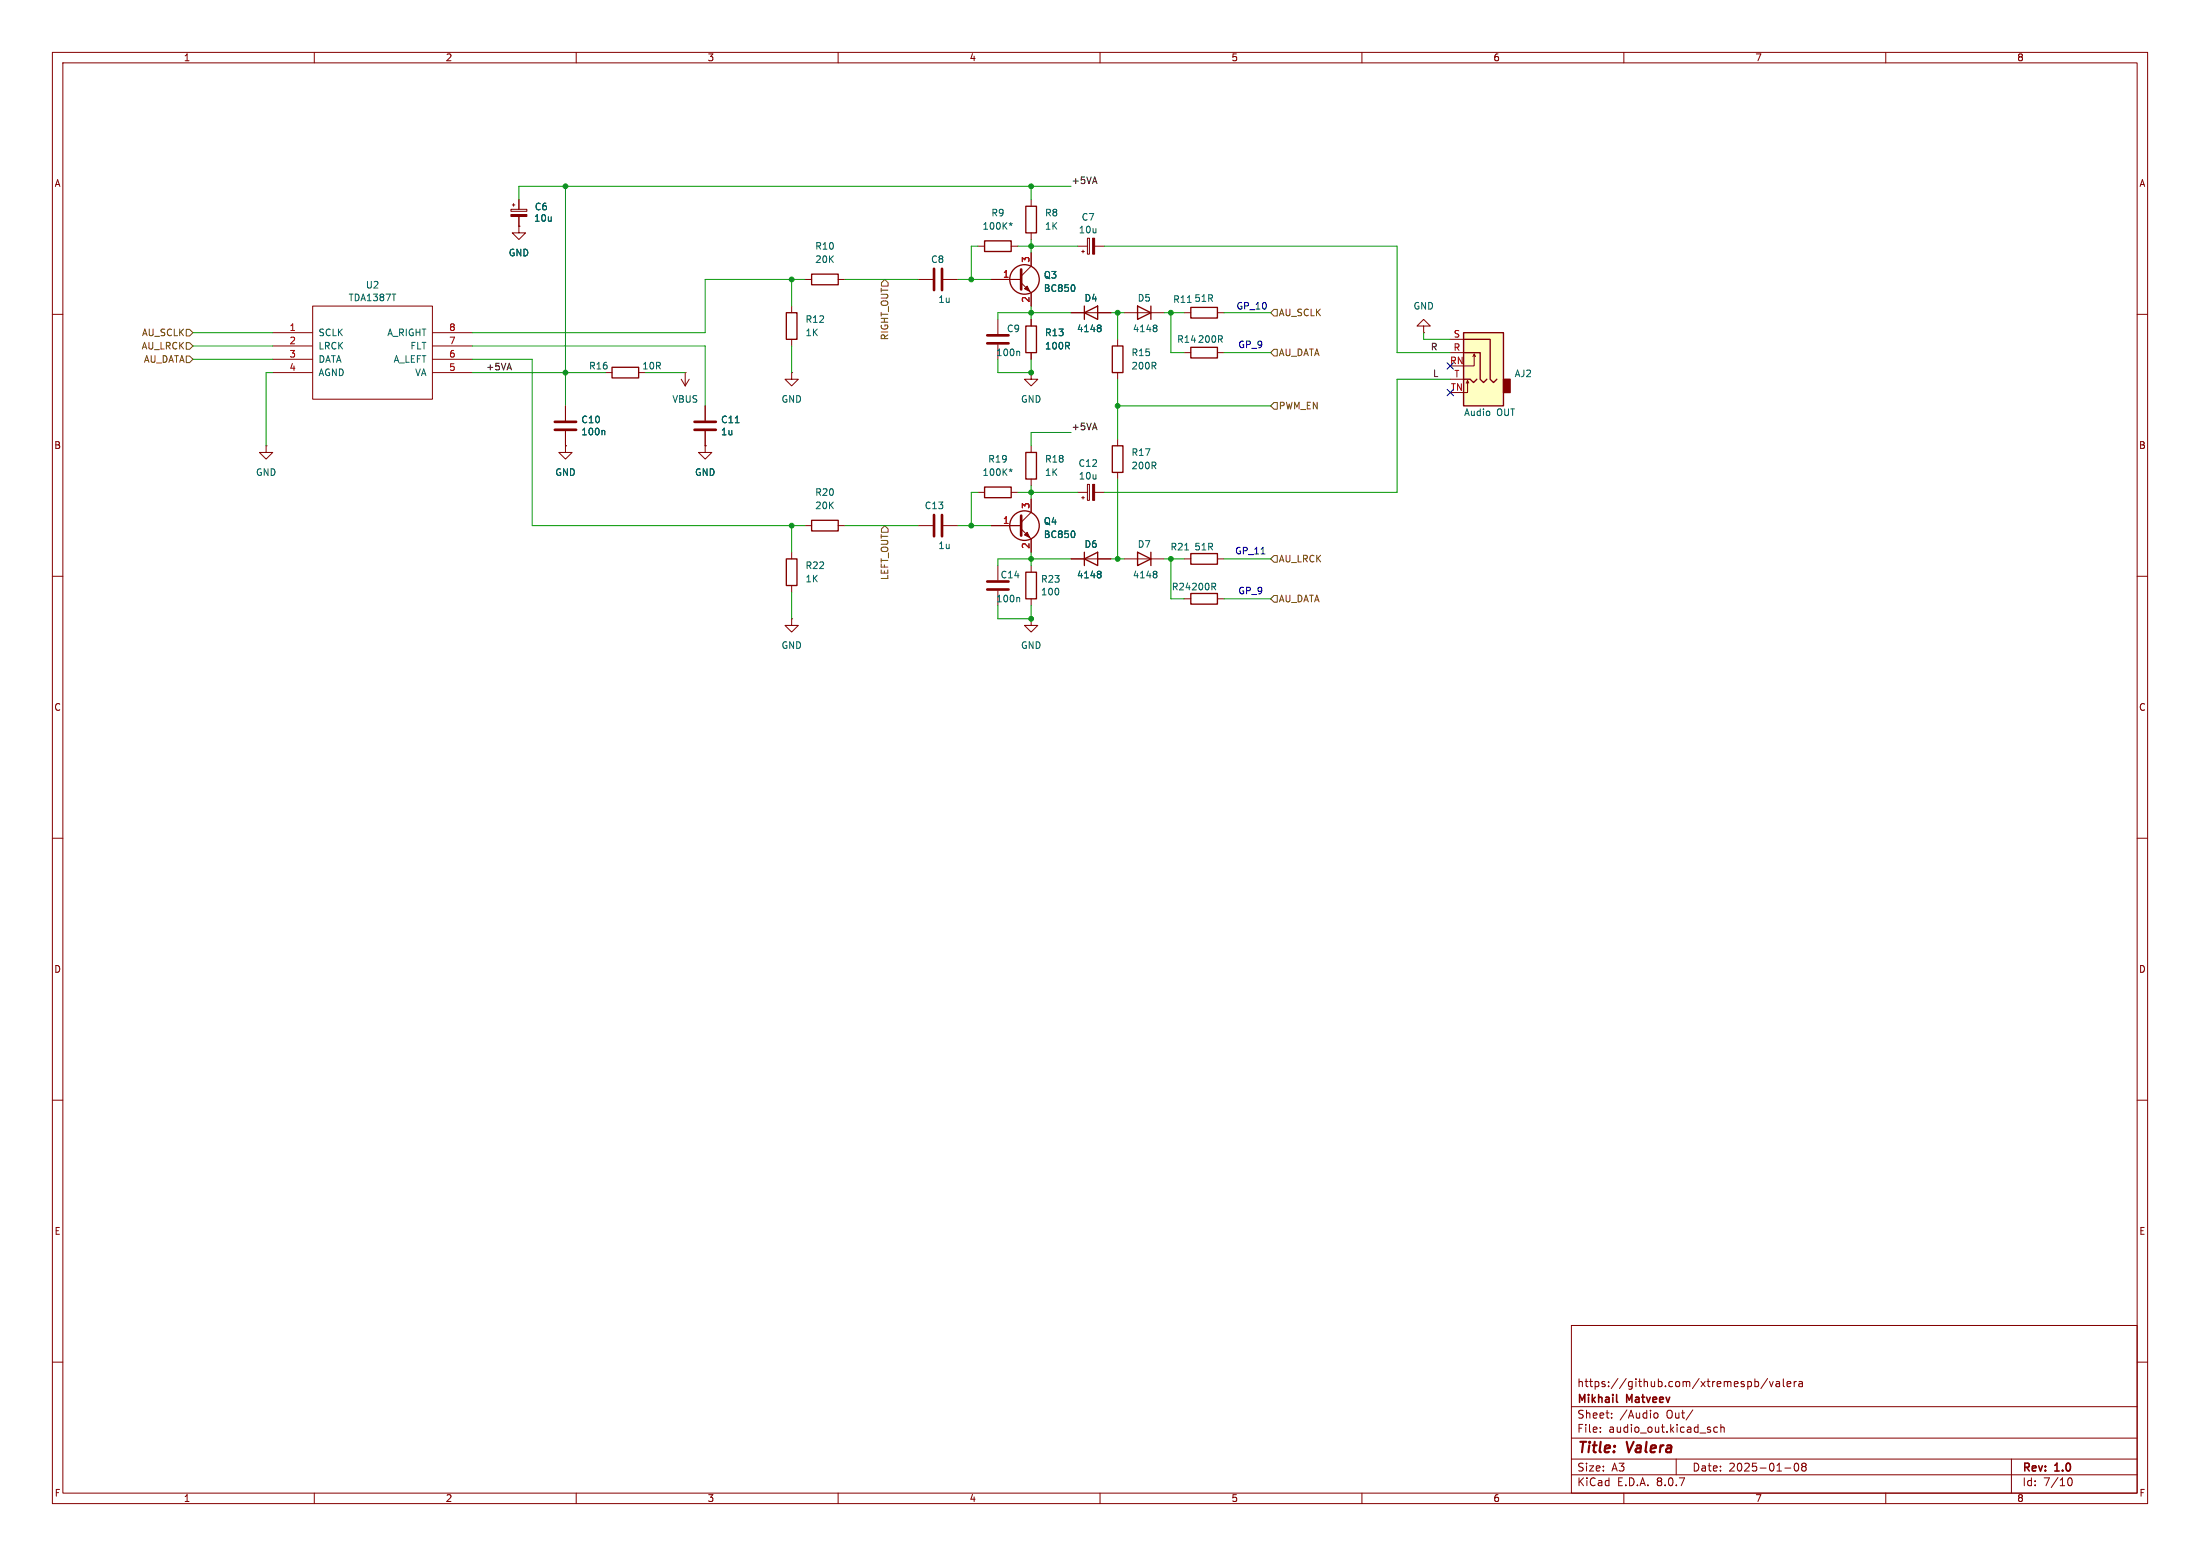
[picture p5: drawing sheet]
<svg xmlns="http://www.w3.org/2000/svg" width="420mm" height="297mm" viewBox="0 0 420 297" stroke-linecap="round" stroke-linejoin="round" font-family="sans-serif">
<g fill="none" stroke="#840000" stroke-width=".19">
<path d="M10 10h400v277h-400zM12 12h396v273h-396zM60 10v2M110 10v2M160 10v2M210 10v2M260 10v2M310 10v2M360 10v2M196.8 38.1v1.3M151.1 58.4v1.3M196.8 44.5v1.2"/>
<path d="M205.7 47h1.9M206.5 48h.5M206.8 47.8v.5M207.6 45.5h.4v3h-.4zM209 47h1.8M10 60h2M151.1 71.1v1.3h1.3l-1.3 1.3-1.2-1.3h1.2M151.1 71.1h.1M151.1 64.8v1.2M190.5 61v2.8M190.5 65.8v2.8M271.8 62.2h1.2l-1.2-1.2-1.3 1.2h1.3v1.3"/>
<path d="M271.8 63.5h.1M408 60h2M10 110h2M408 110h2M10 160h2M408 160h2M10 210h2M408 210h2M300 253h108v32h-108zM10 260h2M300 278.5h108M300 274.5h108"/>
<path d="M300 268.5h108M305.5 273.2v.2M305.5 272.5v.1M307.7 270.5v.2M307.7 269.8v.1M315.7 270l.3-.3 .4 .1 .1 .2-.1 .6-.4 .1-.3-.3M320 278.5v3M323.2 269.1l-1.3 1.9M327.9 272.5l-.5-.1-.2 .3 .1 .6h.6M328.5 272.5l.2-.1 .4 .1 .1 .9M328.5 271.9v1.5M335 263.8l.4-.1 .3 .3-.1 .6h-.6"/>
<path d="M335 263.2v1.5M337.4 263.1l-1.2 1.9M337.8 263.7l.4 1 .3-1M339.1 263.8h.6v.9M339.7 264l-.5 .1a.29 .29 0 0 0-.2 .3 .29 .29 0 0 0 .2 .3l.5-.1M340.4 263.2v1.3l.3 .2M341.2 264.2l.7-.2-.1-.2-.4-.1-.2 .2v.7h.6M342.5 263.7v1M342.7 279.4l.2-.1a.8 .8 0 0 1 .5 .7 .8 .8 0 0 1-.5 .8l-.2-.2-.2-.4zM342.9 263.7l-.2 .1-.2 .2M343.4 263.8h.6l.1 .9M344.1 264l-.5 .1a.29 .29 0 0 0-.2 .3 .29 .29 0 0 0 .2 .3l.5-.1"/>
<path d="M344.2 279.9l-.3-.3 .3-.3 .5 .1 .1 .2-.3 .3M344.2 279.9l-.3 .3 .1 .4 .2 .2 .5-.1 .1-.2-.1-.4-.2-.2M344.2 279.9h.3M384 278.5v6.5M408 260h2M60 285v2M110 285v2M160 285v2M210 285v2M260 285v2M300 281.5h108M310 285v2"/>
<path d="M340.7 280.2h1.2M360 285v2M394.7 282.7l.2-.5 .2-.1a.8 .8 0 0 1 .5 .7 .8 .8 0 0 1-.5 .8l-.2-.2-.2-.4"/>
</g>
<path d="M308.6 267.5l.2 .2" fill="none" stroke="#840000" stroke-width=".3"/>
<path d="M195.8 39.4h2.1v5.1h-2.1zM150.1 59.7h2v5.1h-2z" fill="none" stroke="#840000" stroke-width=".25"/>
<path d="M208.6 45.5h.4v3h-.4z" fill="#840000" stroke="#840000" stroke-width=".19"/>
<path d="M188.5 64h4M188.5 65.5h4" fill="none" stroke="#840000" stroke-width=".51"/>
<path d="M194.5 67l.2 .2v.7" fill="none" stroke="#006464" stroke-width=".19"/>
<path d="M279.4 63.5h7.6v14h-7.6z" fill="#ffffc2"/>
<path d="M287 72.4h1.3v2.5h-1.3z" fill="#840000" stroke="#840000" stroke-width=".25"/>
<g fill="none" stroke="#840000" stroke-width=".19">
<path d="M97.5 40h3.1v.3h-3.1zM97.8 39.1h.5M98 38.9v.5M99.1 38.1v1.9M59.7 58.4h22.8v17.8h-22.8zM99.1 43.2v1.3h1.2l-1.2 1.2-1.3-1.2h1.3M99.1 43.2h.1M99.1 41.3v1.9M153.7 53.3h1.2M160 53.3h1.3M175.3 53.3h2.8M180.1 53.3h2.8"/>
<path d="M186.7 47h1.3M189.2 53.3h5.7M193 47h1.3M194.9 54l1.9 1.9v2.5M196.8 48.3v2.5l-1.9 1.9M204.5 59.7h7.6M214.6 59.7h7.6M226.1 59.7h1.2M232.4 59.7h1.3M52.1 71.1h7.6M52.1 63.5h7.6M52.1 66h7.6"/>
<path d="M52.1 68.6h7.6M82.5 71.1h7.7M82.5 63.5h7.7M82.5 66h7.7M82.5 68.6h7.7M107.9 77.5v2.8M115.6 71.1h1.2M121.9 71.1h1.3M130 72.4l.8 1.3M130.8 71.1h.1M130.8 71.1v2.6M131.6 72.4l-.8 1.3"/>
<path d="M134.6 77.5v2.8M196.8 71.1v1.3h1.3l-1.3 1.3-1.2-1.3h1.2M196.8 71.1h.1M196.8 61v1.2M196.8 67.3v1.3M213.4 64.8v1.2M213.4 71.1v1.3M226.1 67.3h1.2M232.4 67.3h1.3M276.9 67.3h2.5M276.9 64.8h2.5M276.9 72.4h2.5"/>
<path d="M280.2 72.6l-.3 .6M280.4 73.2l-.2-.6v2.3h-.8M281.4 67.6l-.2 .5M281.7 68.1l-.3-.5v2.3h-2M50.8 85.1v1.3h1.3l-1.3 1.2-1.3-1.2h1.3M50.8 85.1h.1M107.9 85.1v1.3h1.3l-1.3 1.2-1.2-1.2h1.2M107.9 85.1h.1M107.9 82.3v2.8M134.6 85.1v1.3h1.3l-1.3 1.2-1.3-1.2h1.3M134.6 85.1h.1M134.6 82.3v2.8"/>
<path d="M186.7 94h1.3M193 94h1.3M196.8 85.1v1.3M196.8 91.4v1.3M196.8 95.3v2.5l-1.9 1.9M205.7 94h1.9M206.5 95h.5M206.8 94.7v.6M207.6 92.5h.4v3h-.4zM209 94h1.8M213.4 83.8v1.3M213.4 90.2v1.2"/>
<path d="M151.1 118.1v1.3h1.3l-1.3 1.3-1.2-1.3h1.2M151.1 118.1h.1M151.1 105.4v1.3M151.1 111.8v1.2M153.7 100.3h1.2M160 100.3h1.3M175.3 100.3h2.8M180.1 100.3h2.8M189.2 100.3h5.7M190.5 108v2.7M190.5 112.8v2.8M194.9 101l1.9 1.9v2.5"/>
<path d="M196.8 118.1v1.3h1.3l-1.3 1.3-1.2-1.3h1.2M196.8 118.1h.1M196.8 108v1.2M196.8 114.3v1.3M204.5 106.7h7.6M214.6 106.7h7.6M226.1 106.7h1.2M226.1 114.3h1.2M232.4 106.7h1.3M232.4 114.3h1.3"/>
</g>
<g fill="none" stroke="#840000" stroke-width=".25">
<path d="M154.9 52.3h5.1v2.1h-5.1zM188 46h5v2h-5zM207 59.7l2.5-1.3v2.6zM207 58.4v2.6M217.2 58.4l2.5 1.3-2.5 1.3zM219.7 58.4v2.6M227.3 58.7h5.1v2h-5.1zM116.8 70.1h5.1v2h-5.1zM195.8 62.2h2.1v5.1h-2.1zM212.3 66h2.1v5.1h-2.1zM227.3 66.3h5.1v2h-5.1zM279.4 63.5h7.6v14h-7.6z"/>
<path d="M279.4 72.4h1.3l.6 .6 .6-.6M279.4 67.3h3.2v5.1l.6 .6 .6-.6M279.4 64.8h5.1v7.6l.6 .6 .6-.6M154.9 99.3h5.1v2h-5.1zM188 93h5v2h-5zM195.8 86.4h2.1v5h-2.1zM212.3 85.1h2.1v5.1h-2.1zM150.1 106.7h2v5.1h-2zM195.8 109.2h2.1v5.1h-2.1zM207 106.7l2.5-1.3v2.6zM207 105.4v2.6M217.2 105.4l2.5 1.3-2.5 1.3z"/>
<path d="M219.7 105.4v2.6M227.3 105.7h5.1v2h-5.1zM227.3 113.3h5.1v2h-5.1z"/>
<circle cx="195.6" cy="53.3" r="2.82"/>
<circle cx="195.6" cy="100.3" r="2.82"/>
</g>
<path d="M178.3 51.3v4.1M179.8 51.3v4.1M194.9 51.4v3.8M105.9 82h4.1M105.9 80.5h4.1M132.6 82h4.1M132.6 80.5h4.1M178.3 98.3v4.1M179.8 98.3v4.1M194.9 98.4v3.8M188.5 111h4M188.5 112.5h4" fill="none" stroke="#840000" stroke-width=".51"/>
<g fill="#840000" stroke="#840000" stroke-width=".19">
<path d="M195.6 55.1l.5-.5 .5 1z"/>
<path d="M208.6 92.5h.4v3h-.4z"/>
<path d="M97.5 40.9h3.1v.4h-3.1z"/>
<path d="M195.6 102.1l.5-.5 .5 1z"/>
</g>
<g fill="none" stroke="#006464" stroke-width=".19">
<path d="M192.6 42.7l.3 .1M192.9 42.5v.3M192.9 42.8l-.1 .2M192.9 42.8l.2 .2M193.3 42.7l-.4 .1M205.1 54.5l.1 .3-.1 .7M226.7 57.7h.7M210 62l.2 .3-.2 .3 .2 .2v.3l-.2 .2M220.6 62l.3 .3-.3 .3 .3 .2v.3l-.3 .2M115.3 82.2l.2 .1v.7M140.4 80.7h.7M192.6 89.7l.3 .1"/>
<path d="M192.9 89.5v.3M192.9 89.8l-.1 .2M192.9 89.8l.2 .2M193.3 89.7l-.4 .1M194.5 114l.2 .2v.7M205.1 101.5l.1 .3-.1 .7M210 109l.2 .3-.2 .3 .2 .2v.3l-.2 .2M220.6 109l.3 .3-.3 .3 .3 .2v.3l-.3 .2M226.2 105h.7"/>
</g>
<path d="M168.9 53.3l.6 .7v.6h-1.2v-.6zM243.2 59.1h.6v1.2h-.6l-.6-.6zM35.6 67.9h.6l.6 .7-.6 .6h-.6zM35.6 65.4h.6l.6 .6-.6 .7h-.6zM35.6 62.9h.6l.6 .6-.6 .6h-.6zM243.2 76.8h.6v1.3h-.6l-.6-.6zM243.2 66.7h.6v1.2h-.6l-.6-.6zM168.9 100.3l.6 .7v.6h-1.2v-.6zM243.2 113.7h.6v1.2h-.6l-.6-.6zM243.2 106h.6v1.3h-.6l-.6-.6z" fill="none" stroke="#725600" stroke-width=".19"/>
<path d="M240.8 105.7h.7" fill="none" stroke="#0000c2" stroke-width=".19"/>
<g fill="none" stroke="#009600" stroke-width=".19">
<path d="M107.9 35.6v41.9M196.8 35.6v2.5M204.5 35.6h-105.4v2.5M151.1 53.3v5.1M153.7 53.3h-19.1v10.2h-44.4M161.3 53.3h14M182.9 53.3h6.3M186.7 47h-1.3v6.3M194.3 47h11.4M196.8 45.7v2.6M196.8 58.4v2.6M204.5 59.7h-14v1.3"/>
<path d="M210.8 47h55.9v20.3h10.2M212.1 59.7h2.5M213.4 59.7v5.1M222.2 59.7h3.9M223.5 59.7v7.6h2.6M233.7 59.7h8.9M36.8 66h15.3M36.8 63.5h15.3M36.8 68.6h15.3M52.1 71.1h-1.3v14M90.2 66h44.4v11.5M90.2 68.6h11.4v31.7h52.1"/>
<path d="M90.2 71.1h25.4M123.2 71.1h7.6M151.1 66v5.1M190.5 68.6v2.5h6.3v-2.5M213.4 72.4v11.4M213.4 77.5h29.2M233.7 67.3h8.9M271.8 63.5v1.3h5.1M276.9 72.4h-10.2v21.6h-55.9M186.7 94h-1.3v6.3M194.3 94h11.4M196.8 92.7v2.6"/>
<path d="M204.5 82.6h-7.7v2.5M213.4 91.4v15.3M151.1 100.3v5.1M151.1 113v5.1M161.3 100.3h14M182.9 100.3h6.3M190.5 115.6v2.5h6.3v-2.5M196.8 105.4v2.6M204.5 106.7h-14v1.3M212.1 106.7h2.5M222.2 106.7h3.9M223.5 106.7v7.6h2.6"/>
<path d="M233.7 106.7h8.9M233.7 114.3h8.9"/>
</g>
<path d="M276.3 69.2l1.2 1.3M276.3 74.3l1.2 1.2M277.5 69.2l-1.2 1.3M277.5 74.3l-1.2 1.2" fill="none" stroke="#000084" stroke-width=".19"/>
<g fill="#009600" stroke="#009600" stroke-width=".19">
<circle cx="223.5" cy="59.7" r=".46"/>
<circle cx="196.8" cy="106.7" r=".46"/>
<circle cx="196.8" cy="94" r=".46"/>
<circle cx="185.4" cy="100.3" r=".46"/>
<circle cx="196.8" cy="118.1" r=".46"/>
<circle cx="151.1" cy="53.3" r=".46"/>
<circle cx="107.9" cy="71.1" r=".46"/>
<circle cx="107.9" cy="35.6" r=".46"/>
<circle cx="151.1" cy="100.3" r=".46"/>
<circle cx="223.5" cy="106.7" r=".46"/>
<circle cx="213.4" cy="59.7" r=".46"/>
<circle cx="213.4" cy="106.7" r=".46"/>
<circle cx="213.4" cy="77.5" r=".46"/>
<circle cx="196.8" cy="47" r=".46"/>
<circle cx="185.4" cy="53.3" r=".46"/>
<circle cx="196.8" cy="59.7" r=".46"/>
<circle cx="196.8" cy="71.1" r=".46"/>
<circle cx="196.8" cy="35.6" r=".46"/>
</g>
<g font-size="2.8" fill="#840000">
<text x="301" y="277.9">Title:</text>
<text x="310.6" y="277.9">Valera</text>
</g>
<g font-size="2.1" fill="#840000">
<text x="301" y="268.2">Mikhail</text>
<text x="301" y="265">https://github.com/xtremespb/valera</text>
<text x="310.6" y="268.2">Matveev</text>
<text x="301" y="273.7">File:</text>
<text x="301" y="271">Sheet:</text>
<text x="307.1" y="273.7">audio_out.kicad_sch</text>
<text x="309.2" y="271">/Audio</text>
<text x="318.2" y="271">Out/</text>
<text x="301" y="281.1">Size:</text>
<text x="307.6" y="281.1">A3</text>
<text x="323" y="281.1">Date:</text>
<text x="330" y="281.1">2025-01-08</text>
<text x="386" y="281.3">Rev:</text>
<text x="392.4" y="281.3">1.0</text>
<text x="301" y="283.9">KiCad</text>
<text x="308.7" y="283.9">E.D.A.</text>
<text x="316.3" y="283.9">8.0.7</text>
<text x="386" y="283.9">Id:</text>
<text x="390.1" y="283.9">7/10</text>
</g>
<g font-size="1.8" fill="#840000">
<text x="35" y="11.9">1</text>
<text x="85" y="11.9">2</text>
<text x="135" y="11.9">3</text>
<text x="185" y="11.9">4</text>
<text x="235" y="11.9">5</text>
<text x="285" y="11.9">6</text>
<text x="335" y="11.9">7</text>
<text x="385" y="11.9">8</text>
<text x="10.3" y="35.9">A</text>
<text x="408.3" y="35.9">A</text>
<text x="10.3" y="85.9">B</text>
<text x="408.2" y="85.9">B</text>
<text x="10.3" y="135.9">C</text>
<text x="408.2" y="135.9">C</text>
<text x="10.3" y="185.9">D</text>
<text x="408.2" y="185.9">D</text>
<text x="10.3" y="235.9">E</text>
<text x="408.3" y="235.9">E</text>
<text x="10.3" y="285.9">F</text>
<text x="35" y="286.9">1</text>
<text x="85" y="286.9">2</text>
<text x="135" y="286.9">3</text>
<text x="185" y="286.9">4</text>
<text x="235" y="286.9">5</text>
<text x="285" y="286.9">6</text>
<text x="335" y="286.9">7</text>
<text x="385" y="286.9">8</text>
<text x="408.3" y="285.9">F</text>
</g>
<g font-size="1.8" fill="#0f0f0f">
<text x="204.5" y="35.2">+5VA</text>
<text x="92.7" y="70.8">+5VA</text>
<text x="273" y="67">R</text>
<text x="273.5" y="72">L</text>
<text x="204.5" y="82.2">+5VA</text>
</g>
<g font-size="1.8" fill="#006464">
<text x="102" y="40.3">C6</text>
<text x="189.2" y="41.5">R9</text>
<text x="199.4" y="41.5">R8</text>
<text x="101.9" y="42.5">10u</text>
<text x="155.5" y="47.9">R10</text>
<text x="187.5" y="44">100K*</text>
<text x="199.4" y="44">1K</text>
<text x="205.8" y="44.7">10u</text>
<text x="206.4" y="42.3">C7</text>
<text x="97" y="49.1">GND</text>
<text x="155.5" y="50.4">20K</text>
<text x="177.6" y="50.4">C8</text>
<text x="199.2" y="53.4">Q3</text>
<text x="66.5" y="57.7">TDA1387T</text>
<text x="69.7" y="55.3">U2</text>
<text x="179" y="58">1u</text>
<text x="199.2" y="55.9">BC850</text>
<text x="206.9" y="57.8">D4</text>
<text x="217.1" y="57.8">D5</text>
<text x="223.9" y="58">R11</text>
<text x="227.9" y="57.8">51R</text>
<text x="269.7" y="59.3">GND</text>
<text x="60.7" y="64.4">SCLK</text>
<text x="73.8" y="64.4">A_RIGHT</text>
<text x="153.7" y="64.4">1K</text>
<text x="153.7" y="61.8">R12</text>
<text x="192.1" y="63.6">C9</text>
<text x="199.4" y="64.4">R13</text>
<text x="205.5" y="63.6">4148</text>
<text x="216.2" y="63.6">4148</text>
<text x="224.6" y="65.6">R14</text>
<text x="228.6" y="65.6">200R</text>
<text x="60.7" y="66.9">LRCK</text>
<text x="60.7" y="69.4">DATA</text>
<text x="60.7" y="72">AGND</text>
<text x="75" y="69.4">A_LEFT</text>
<text x="78.2" y="66.9">FLT</text>
<text x="79.2" y="72">VA</text>
<text x="112.4" y="70.7">R16</text>
<text x="122.5" y="70.7">10R</text>
<text x="190.1" y="68.2">100n</text>
<text x="199.4" y="66.9">100R</text>
<text x="215.9" y="70.7">200R</text>
<text x="215.9" y="68.2">R15</text>
<text x="128.3" y="77.1">VBUS</text>
<text x="149.1" y="77.1">GND</text>
<text x="194.8" y="77.1">GND</text>
<text x="289.1" y="72.2">AJ2</text>
<text x="110.9" y="83.3">100n</text>
<text x="110.9" y="81">C10</text>
<text x="137.6" y="83.3">1u</text>
<text x="137.6" y="81">C11</text>
<text x="279.4" y="79.6">Audio</text>
<text x="285.7" y="79.6">OUT</text>
<text x="188.6" y="88.5">R19</text>
<text x="199.4" y="88.5">R18</text>
<text x="205.8" y="89.3">C12</text>
<text x="215.9" y="89.8">200R</text>
<text x="215.9" y="87.2">R17</text>
<text x="48.8" y="91">GND</text>
<text x="105.9" y="91">GND</text>
<text x="132.6" y="91">GND</text>
<text x="155.5" y="94.8">R20</text>
<text x="187.5" y="91">100K*</text>
<text x="199.4" y="91">1K</text>
<text x="205.8" y="91.7">10u</text>
<text x="155.5" y="97.4">20K</text>
<text x="176.4" y="97.4">C13</text>
<text x="199.2" y="100.4">Q4</text>
<text x="179" y="105">1u</text>
<text x="199.2" y="102.9">BC850</text>
<text x="206.9" y="104.7">D6</text>
<text x="217.1" y="104.7">D7</text>
<text x="223.4" y="105.3">R21</text>
<text x="227.9" y="105.3">51R</text>
<text x="153.7" y="111.4">1K</text>
<text x="153.7" y="108.8">R22</text>
<text x="190.9" y="110.6">C14</text>
<text x="198.6" y="113.8">100</text>
<text x="198.6" y="111.4">R23</text>
<text x="205.5" y="110.6">4148</text>
<text x="216.2" y="110.6">4148</text>
<text x="223.6" y="112.9">R24</text>
<text x="227.3" y="112.9">200R</text>
<text x="190.1" y="115.2">100n</text>
<text x="149.1" y="124.1">GND</text>
<text x="194.8" y="124.1">GND</text>
</g>
<g font-size="1.8" fill="#a90000">
<text x="191.4" y="53.1">1</text>
<text x="196.6" y="50.2" transform="rotate(-90 196.6 50.2)">3</text>
<text x="196.6" y="57.9" transform="rotate(-90 196.6 57.9)">2</text>
<text x="55.2" y="63.2">1</text>
<text x="55.2" y="65.8">2</text>
<text x="85.7" y="65.8">7</text>
<text x="85.7" y="63.2">8</text>
<text x="277.4" y="64.5">S</text>
<text x="55.2" y="68.3">3</text>
<text x="55.2" y="70.9">4</text>
<text x="85.7" y="70.9">5</text>
<text x="85.7" y="68.3">6</text>
<text x="276.7" y="69.6">RN</text>
<text x="277.4" y="67.1">R</text>
<text x="276.9" y="74.7">TN</text>
<text x="277.5" y="72.1">T</text>
<text x="191.4" y="100.1">1</text>
<text x="196.6" y="97.2" transform="rotate(-90 196.6 97.2)">3</text>
<text x="196.6" y="104.8" transform="rotate(-90 196.6 104.8)">2</text>
</g>
<g font-size="1.8" fill="#0000c2">
<text x="235.9" y="59.3">GP_10</text>
<text x="236.3" y="66.7">GP_9</text>
<text x="235.7" y="106">GP_11</text>
<text x="236.3" y="113.6">GP_9</text>
</g>
<g font-size="1.8" fill="#725600">
<text x="27" y="64.4">AU_SCLK</text>
<text x="169.8" y="65" transform="rotate(-90 169.8 65)">RIGHT_OUT</text>
<text x="244" y="60.6">AU_SCLK</text>
<text x="26.9" y="66.9">AU_LRCK</text>
<text x="27.4" y="69.4">AU_DATA</text>
<text x="244" y="68.2">AU_DATA</text>
<text x="244" y="78.3">PWM_EN</text>
<text x="244" y="107.5">AU_LRCK</text>
<text x="169.8" y="110.8" transform="rotate(-90 169.8 110.8)">LEFT_OUT</text>
<text x="244" y="115.2">AU_DATA</text>
</g>
</svg>
